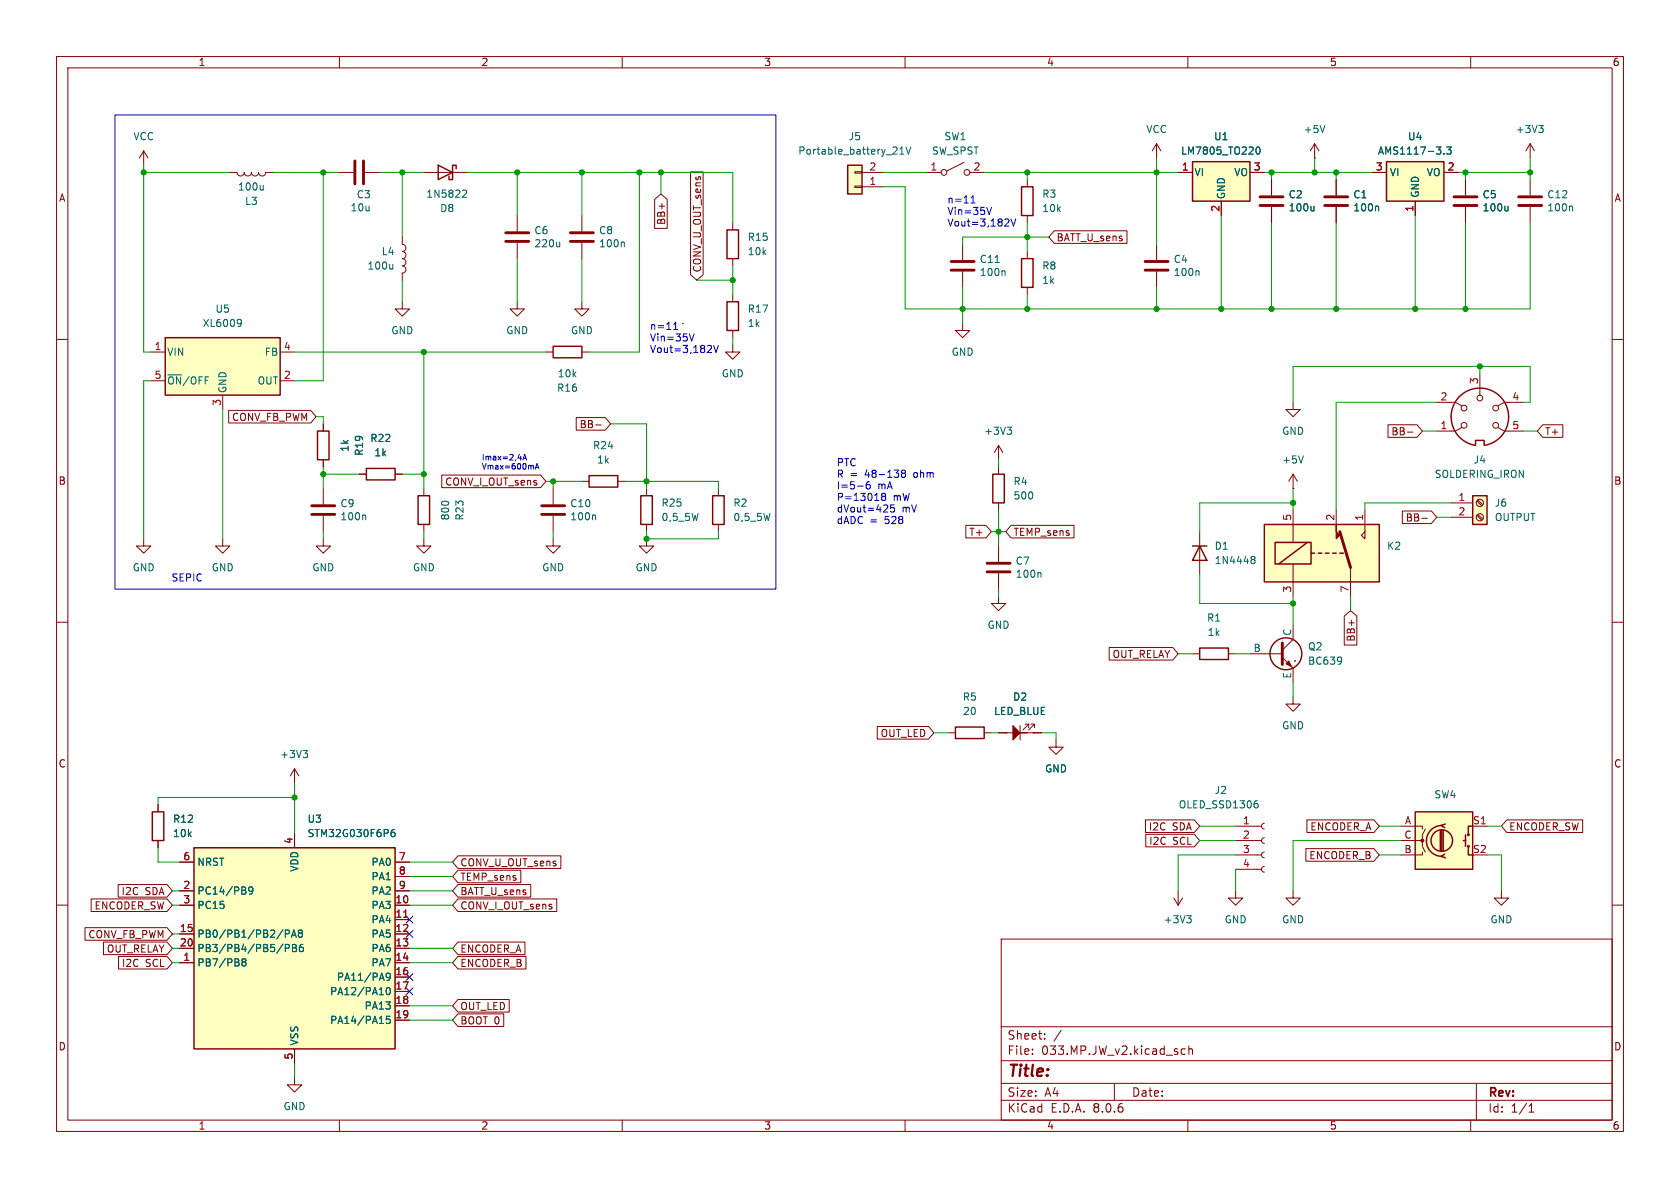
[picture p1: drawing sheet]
<svg xmlns="http://www.w3.org/2000/svg" width="297mm" height="210mm" viewBox="0 0 297 210" stroke-linecap="round" stroke-linejoin="round" font-family="sans-serif">
<g fill="none" stroke="#840000" stroke-width=".18">
<path d="M10 10h277v190h-277zM12 12h273v186h-273zM60 10v2M110 10v2M160 10v2M210 10v2M260 10v2M74.9 30.5h7.6M129.5 39.4v1.2M181.6 31.8v1.2M181.6 38.1v1.3M259.1 31.8v2.7"/>
<path d="M259.1 36.6v2.8M270.5 25.4v2.5M270.5 31.8v2.7M270.5 36.6v2.8M270.5 25.4l-.8 1.3M270.5 25.4l.8 1.3M10 60h2M129.5 45.7v1.3M129.5 52.1v1.2M129.5 58.4v1.3M170.2 57.2v1.2h1.2l-1.2 1.3-1.3-1.3h1.3M181.6 44.5v1.2"/>
<path d="M181.6 50.8v1.3M285 60h2M129.5 61v1.2h1.3l-1.3 1.3-1.2-1.3h1.2M39.4 95.3v1.2h-1.3l1.3 1.3 1.2-1.3h-1.2M57.1 95.3v1.2h1.3l-1.3 1.3-1.2-1.3h1.2M57.1 86.4v2.8M57.1 91.2v2.8M74.9 86.4v1.2M74.9 92.7v1.3M102.9 85.1h1.2M109.2 85.1h1.3M228.6 86.4h.1"/>
<path d="M228.6 83.8l-.8 1.3M228.6 83.8v2.6M228.6 83.8l.8 1.3M10 110h2M285 110h2M10 160h2M285 160h2M177 166h108v32h-108zM52.1 190.5v1.3h1.2l-1.2 1.2-1.3-1.2h1.3M60 198v2M110 198v2M160 198v2"/>
<path d="M177 194.5h108M177 191.5h108M177 187.5h108M177 181.5h108M182.5 186.3v.1M182.5 185.5v.1M184.7 183.6v.1M184.7 182.8v.1M187.6 182.1l-1.3 2M197 191.5v3M209.5 185.5l-.4-.1-.3 .3v.4l.2 .2h.5M210 198v2"/>
<path d="M210.2 185.5l.2-.1 .3 .1 .1 .9M210.2 184.9v1.5M260 198v2M261 191.5v6.5M270.3 196.6h.9M270.3 195.5l.4-.4v1.5"/>
</g>
<path d="M77.5 29.2l2.5 1.3-2.5 1.3zM80.6 29.8v-.6h-.6v2.6h-.6v-.7M180.6 33h2v5.1h-2zM128.5 40.6h2.1v5.1h-2.1zM128.5 53.3h2.1v5.1h-2.1zM180.6 45.7h2v5.1h-2zM73.9 87.6h2v5.1h-2zM104.1 84.1h5.1v2h-5.1z" fill="none" stroke="#840000" stroke-width=".25"/>
<path d="M257 36.3h4.1M257 34.8h4.1M268.5 36.3h4M268.5 34.8h4M55.1 90.9h4.1M55.1 89.4h4.1" fill="none" stroke="#840000" stroke-width=".51"/>
<path d="M82 33.6l.4 .1 .1 .3-.8 .9h.8M266.6 36.4v.9M266.6 37.2l-.2 .1M272 22.2h.8l-.4 .5M272.6 22.7l.2 .2v.3l-.2 .2M277.8 36.4l.2 .2v.7M64.5 91l.2 .2v.7M230.4 80.6l-.4 1.3" fill="none" stroke="#006464" stroke-width=".18"/>
<path d="M34.3 149.9h35.5v35.5h-35.5z" fill="#ffffc2"/>
<path d="M34.3 149.9h35.5v35.5h-35.5z" fill="none" stroke="#840000" stroke-width=".25"/>
<g fill="none" stroke="#840000" stroke-width=".18">
<path d="M163.8 30.5h2.6M170.4 28.7l-3 1.5M171.4 30.5h2.6M97.8 95.3v1.2h1.3l-1.3 1.3-1.3-1.3h1.3M97.8 86.4v2.8M97.8 91.2v2.8M31.7 157.5h2.6M31.7 152.4h2.6M52.1 147.3v2.6M69.8 157.5h2.6M69.8 152.4h2.6M69.8 154.9h2.6"/>
<path d="M31.7 170.2h2.6M31.7 160h2.6M31.7 165.1h2.6M31.7 167.6h2.6M69.8 170.2h2.6M69.8 160h2.6M69.8 162.6h2.6M69.8 165.1h2.6M69.8 167.6h2.6M69.8 172.7h2.6M69.8 175.3h2.6M69.8 177.8h2.6"/>
<path d="M52.1 185.4v2.6M69.8 180.3h2.6"/>
<circle cx="166.9" cy="30.5" r=".51"/>
<circle cx="170.9" cy="30.5" r=".51"/>
</g>
<g fill="none" stroke="#006464" stroke-width=".18">
<path d="M105.1 91l.2 .2v.7M44.7 157.3l-.2 .3-.4-.1-.1-.2 .1-.4 .4-.1 .1 .1a.84 .84 0 0 1-.3 1.2h-.2M69.7 146.6l-.3 .1a.85 .85 0 0 0 0 1.2l.4-.1 .1-.4-.3-.3-.3 .1-.2 .2M43 170l-.2-.2 .2-.3h.2l.3 .2-.3 .3M43 170l-.2 .3v.3l.2 .2 .4-.1 .1-.2v-.2l-.3-.3M43 170h.2M50.4 165.1l.6-.1 .2-.2-.1-.3-.7-.1v1.3M50.4 167.6h.6l.2-.2-.1-.3-.7-.2v1.3M51.5 165.7l.5-1.3 .4 1.3M51.7 165.3h.6M51.7 166.9h.4l.3 .3-.3 .4 .3 .1v.3l-.2 .2h-.5zM51.7 167.6h.4"/>
<path d="M53 165l-.3-.3 .3-.3h.2l.3 .3-.3 .3M53 165l-.3 .2 .1 .4 .2 .1 .3-.1 .2-.2-.1-.3-.2-.1M53 165h.2M53.5 166.9l-.3 .1a.86 .86 0 0 0 0 1.2l.4-.1v-.4l-.2-.3-.4 .1-.1 .2M68.4 174.7l.2-.1a.68 .68 0 0 1 .4 .6 .68 .68 0 0 1-.4 .6l-.2-.1-.1-.3zM68.9 179.6h-.6v.7l.2-.2 .4 .1 .1 .2-.1 .4-.1 .1-.5-.1M69 172.6l-.2 .2h-.4l-.1-.2 .1-.5 .4-.1 .1 .2a.84 .84 0 0 1-.3 1.1h-.2"/>
</g>
<path d="M71.4 162.1h.7" fill="none" stroke="#a90000" stroke-width=".18"/>
<path d="M95.8 90.9h4M95.8 89.4h4" fill="none" stroke="#840000" stroke-width=".51"/>
<path d="M223.5 92.7h20.3v10.2h-20.3z" fill="#ffffc2"/>
<path d="M228.6 90.2v5.7M228.6 99.7v5.7M236.2 90.2v2.5M241.3 90.2v5.1l-.6-.7 .6-.6M238.8 100.3v5.1" fill="none" stroke="#840000" stroke-width=".18"/>
<path d="M223.5 92.7h20.3v10.2h-20.3zM225.4 95.9h6.4v3.8h-6.4zM231.1 95.9l-5 3.8M231.8 97.8h.6M233 97.8h.7M234.3 97.8h.6M235.6 97.8h.6M236.9 97.8h.6" fill="none" stroke="#840000" stroke-width=".25"/>
<path d="M236.9 94l1.9 6.3" fill="none" stroke="#840000" stroke-width=".51"/>
<path d="M236.2 92.7v1.3l.7 .6-.7 .7z" fill="#840000" stroke="#840000" stroke-width=".18"/>
<path d="M149.9 29.2h2.5v5.1h-2.5z" fill="#ffffc2"/>
<g fill="none" stroke="#840000" stroke-width=".18">
<path d="M151.1 30.4h1.3v.2h-1.3zM151.1 32.9h1.3v.2h-1.3zM152.4 33h3.8M152.4 30.5h3.8M170.2 43.2v2.8M170.2 48v2.8M176.5 78.7v2.6M176.5 78.7l-.7 1.3M176.5 78.7l.8 1.3M114.3 95.3v1.2h1.3l-1.3 1.3-1.3-1.3h1.3M176.5 82.6v1.2M176.5 88.9v1.3"/>
<path d="M176.5 96.5v2.8M176.5 105.4v1.3h1.3l-1.3 1.3-1.2-1.3h1.2M176.5 101.3v2.8M167.6 129.5h1.3M174 129.5h1.3M176.5 129.5h2.6M180.3 128.3v2.5M181.2 128h.7M181.6 129.5h2.5M181.9 128l-1.1 1M181.9 128v.7M182.2 128h.7"/>
<path d="M182.9 128l-1 1M182.9 128v.7M186.7 130.8v1.3h1.3l-1.3 1.3-1.3-1.3h1.3"/>
</g>
<path d="M149.9 29.2h2.5v5.1h-2.5zM175.5 83.8h2v5.1h-2zM168.9 128.5h5.1v2.1h-5.1z" fill="none" stroke="#840000" stroke-width=".25"/>
<path d="M159.1 27.2h.7M159.1 26.3l.3-.3v1.2M160.2 26l.4 1.2 .4-1.2M175.9 46.4h.8M177.5 47.9l.2 .1v.7M178 75.5h.8l-.4 .5M178.6 76l.2 .2v.3l-.2 .3M183.9 101.2l.1 .2v.7" fill="none" stroke="#006464" stroke-width=".18"/>
<path d="M168.1 47.8h4.1M168.1 46.2h4.1M174.5 99.6h4.1M174.5 101.1h4.1" fill="none" stroke="#840000" stroke-width=".51"/>
<path d="M179.1 128.3l1.2 1.2h1.3h-1.3l-1.2 1.3z" fill="#840000" stroke="#840000" stroke-width=".18"/>
<path d="M250.2 143.5h10.1v10.2h-10.1z" fill="#ffffc2"/>
<g fill="none" stroke="#840000" stroke-width=".25">
<path d="M113.3 87.6h2v5.1h-2zM26.9 143.5h2.1v5.1h-2.1zM250.2 143.5h10.1v10.2h-10.1zM254.6 146.8v3.6M254.9 145.9a2.73 2.73 0 0 0-2.7 2.7 2.73 2.73 0 0 0 2.7 2.8M254.9 146.8v3.6M255.1 146.8v3.6M255.4 151l-.6 .4 .7 .2M255.5 145.7l-.7 .2 .6 .4M258.7 148.6h.4M259.1 147.6v2M259.6 149.6v1.5h.7"/>
<path d="M260.3 146.1h-.7v1.5"/>
<circle cx="227.3" cy="115.6" r="2.82"/>
<circle cx="254.9" cy="148.6" r="1.9"/>
<circle cx="259.6" cy="147.6" r=".13"/>
<circle cx="259.6" cy="149.6" r=".13"/>
</g>
<g fill="#840000" stroke="#840000" stroke-width=".18">
<path d="M227.3 117.3l.5-.5 .5 1.1z"/>
<circle cx="251.5" cy="148.6" r=".25"/>
</g>
<g fill="none" stroke="#840000" stroke-width=".18">
<path d="M114.3 86.4v1.2M114.3 92.7v1.3M221 115.6h5.7M226.7 116.2l1.9 1.9v2.6M228.6 110.5v2.5l-1.9 1.9M228.9 116.8h.1M52.1 135.9l-.8 1.3M52.1 135.9v2.5M52.1 135.9l.7 1.3M228.6 123.2v1.3h1.3l-1.3 1.2-1.3-1.2h1.3M27.9 142.2v1.3M27.9 148.6v1.3"/>
<path d="M207.5 158.8l.8 1.2M208.3 157.5v2.5M209 158.8l-.7 1.2M218.4 157.5v1.3h1.3l-1.3 1.2-1.2-1.2h1.2M218.4 146.1h4.6M218.4 151.1h4.6M218.4 148.6h4.6M218.4 153.7h4.6M223.5 153.2l-.3 .1-.2 .4 .2 .3 .3 .2M223.5 150.6l-.3 .2-.2 .3 .2 .4 .3 .1M223.5 148.1l-.3 .1-.2 .4 .2 .3 .3 .2M223.5 145.5l-.3 .2-.2 .4 .2 .3 .3 .2"/>
<path d="M247.6 146.1h3.9v.5M247.6 148.6h3.9v1l.5 1M251.5 150.6v.5h-3.9M252 146.6l-.5 1v1h-.5M260.3 146.1h2.6"/>
</g>
<path d="M226.7 113.7v3.8" fill="none" stroke="#840000" stroke-width=".51"/>
<path d="M237.1 116.2v.1a1.07 1.07 0 0 1-.1 1M237.2 116.7l-.1 .2M53.6 132.7h.8l-.5 .4M54.1 133.1l.3 .3v.3l-.3 .2M222.1 141.5h.2M222.2 142l.2 .3v.3l-.2 .2M209.8 161.9h.8l-.4 .5M210.3 162.4l.3 .2v.3l-.3 .2" fill="none" stroke="#006464" stroke-width=".18"/>
<path d="M245.1 28.6h10.2v7h-10.2z" fill="#ffffc2"/>
<path d="M245.1 28.6h10.2v7h-10.2zM56.1 76.2h2.1v5.1h-2.1zM97.8 61.2h5.1v2h-5.1zM64.8 82.8h5v2h-5zM210.8 96.5h2.6M212.1 96.5l1.3 2.6h-2.6zM212.1 114.6h5.1v2h-5.1z" fill="none" stroke="#840000" stroke-width=".25"/>
<g fill="none" stroke="#840000" stroke-width=".18">
<path d="M25.4 26.7l-.8 1.2M25.4 26.7v2.5M25.4 26.7l.8 1.2M40.6 30.5h1.3a.64 .64 0 0 0 .6 .6 .64 .64 0 0 0 .7-.6 .64 .64 0 0 0 .6 .6 .64 .64 0 0 0 .6-.6 .64 .64 0 0 0 .7 .6 .64 .64 0 0 0 .6-.6 .64 .64 0 0 0 .7 .6 .64 .64 0 0 0 .6-.6h1.3M91.4 38.1v2.8M102.9 38.1v2.8M242.6 30.5h2.5M250.2 35.6v2.5M255.3 30.5h2.5M91.4 53.3v1.3h1.3l-1.3 1.3-1.2-1.3h1.2M91.4 42.9v2.8M102.9 53.3v1.3h1.2l-1.2 1.3-1.3-1.3h1.3"/>
<path d="M102.9 42.9v2.8M57.1 74.9v1.3M96.5 62.2h1.3M102.9 62.2h1.2M25.4 95.3v1.2h-1.3l1.3 1.3 1.3-1.3h-1.3M57.1 81.3v1.3M63.5 83.8h1.3M69.8 83.8h1.3M212.1 94v7.6M210.8 115.6h1.3M217.2 115.6h1.2M228.6 157.5v1.3h1.3l-1.3 1.2-1.3-1.2h1.3"/>
<path d="M265.4 157.5v1.3h1.3l-1.3 1.2-1.2-1.2h1.2"/>
</g>
<path d="M46.5 32.8v.8M46.5 33.5l-.1 .1M255.3 27.1v.1M255.8 26h.7l-.4 .5 .4 .1v.5l-.2 .1-.5-.1M98.9 42.8v.8M98.9 43.5l-.1 .1M110.2 42.8l.2 .2v.6M221.3 98.9h.1M221.3 98.4h.3l.2 .1 .1 .2-.3 .2M221.4 98.9h.2M221.4 98.9l-.1 .1M221.6 98.9l.3 .3-.1 .3-.2 .1h-.3" fill="none" stroke="#006464" stroke-width=".18"/>
<path d="M89.4 42.7h4.1M89.4 41.1h4.1M100.8 42.7h4.1M100.8 41.1h4.1" fill="none" stroke="#840000" stroke-width=".51"/>
<path d="M29.2 59.7h20.3v10.2h-20.3z" fill="#ffffc2"/>
<path d="M29.2 59.7h20.3v10.2h-20.3zM260.9 78.6v-.7h1.5v.7M266.7 73.7a5.1 5.1 0 0 0-4.9-5.1 5.1 5.1 0 0 0-5.3 4.6 5.1 5.1 0 0 0 4.4 5.5M266.7 73.7a5.1 5.1 0 0 1-4.3 5M126 87.6h2v5.1h-2z" fill="none" stroke="#840000" stroke-width=".25"/>
<g fill="none" stroke="#840000" stroke-width=".18">
<path d="M59.7 30.5h2.8M64.5 30.5h2.8M71.1 53.3v1.3h-1.3l1.3 1.3 1.3-1.3h-1.3M71.1 41.9v1.3a.64 .64 0 0 1 .7 .6 .64 .64 0 0 1-.7 .7 .64 .64 0 0 1 .7 .6 .64 .64 0 0 1-.7 .6M71.1 45.7a.64 .64 0 0 1 .7 .7 .64 .64 0 0 1-.7 .6 .64 .64 0 0 1 .7 .6 .64 .64 0 0 1-.7 .7v1.2M26.7 62.2h2.5M26.7 67.3h2.5M39.4 69.9v2.5M49.5 62.2h2.6M49.5 67.3h2.6M254 71.1h3.3l1.1 .7M258.4 75.6l-1.1 .6h-3.3"/>
<path d="M261.6 66v3.9M264.8 75.6l1.1 .6h3.3M269.2 71.1h-3.3l-1.1 .7M74.9 95.3v1.2h1.3l-1.3 1.3-1.2-1.3h1.2M127 86.4v1.2M127 92.7v1.3"/>
<circle cx="258.8" cy="72.1" r=".51"/>
<circle cx="258.8" cy="75.2" r=".51"/>
<circle cx="261.6" cy="70.4" r=".51"/>
<circle cx="264.4" cy="75.2" r=".51"/>
<circle cx="264.4" cy="72.1" r=".51"/>
</g>
<path d="M42.2 56.5l.4 .1a.84 .84 0 0 1-.3 1.1M42.7 57l-.2 .2h-.3M69.4 46.7v.9M69.4 47.4l-.1 .2" fill="none" stroke="#006464" stroke-width=".18"/>
<path d="M62.7 28.4v4.1M64.3 28.4v4.1" fill="none" stroke="#840000" stroke-width=".51"/>
<path d="M260.3 87.6h2.6v5.1h-2.6z" fill="#ffffc2"/>
<path d="M260.3 87.6h2.6v5.1h-2.6z" fill="none" stroke="#840000" stroke-width=".25"/>
<g fill="none" stroke="#840000" stroke-width=".18">
<path d="M204.5 25.4v2.5M204.5 25.4l-.8 1.3M204.5 25.4l.7 1.3M232.4 27.9h.1M232.4 25.4l-.8 1.3M232.4 25.4v2.5M232.4 25.4l.8 1.3M236.2 31.8v2.7M236.2 36.6v2.8M204.5 43.2v2.8M204.5 48v2.8M256.5 88.9h3.8"/>
<path d="M256.5 91.4h3.8M261.1 91.1l.9 .8M261.1 88.6l.9 .8M261.3 90.9l.8 .9M261.3 88.4l.8 .8"/>
<circle cx="261.6" cy="88.9" r=".63"/>
<circle cx="261.6" cy="91.4" r=".63"/>
</g>
<path d="M234.2 22.2l-.4 1.2M243.5 36.4l.2 .2v.7M211.8 47.9l.2 .1v.7" fill="none" stroke="#006464" stroke-width=".18"/>
<path d="M234.2 36.3h4.1M234.2 34.8h4.1M202.4 47.8h4.1M202.4 46.2h4.1" fill="none" stroke="#840000" stroke-width=".51"/>
<path d="M210.8 28.6h10.2v7h-10.2z" fill="#ffffc2"/>
<path d="M210.8 28.6h10.2v7h-10.2z" fill="none" stroke="#840000" stroke-width=".25"/>
<g fill="none" stroke="#840000" stroke-width=".18">
<path d="M115.7 35.2l1.1-.9 1.2 .9v5.2h-2.3zM122.1 30.4h2.2v18.2l-1.1 .9-1.1-.9zM208.3 30.5h2.5M215.9 35.6v2.5M221 30.5h2.5M224.8 31.8v2.7M224.8 36.6v2.8M236.2 31.8v2.7M236.2 36.6v2.8M242.6 30.5h2.5M250.2 35.6v2.5M255.3 30.5h2.5"/>
<path d="M259.1 31.8v2.7M259.1 36.6v2.8M186.4 40.8h12.8v2.2h-12.8l-1-1.1zM40.4 72.5h14.5l1 1.2-1 1.1h-14.5zM57.1 74.9v1.3M101.9 73.8h5.1l.9 1.1-.9 1.1h-5.1zM105.3 75.1h1M228.6 71.1v1.3h1.3l-1.3 1.3-1.3-1.3h1.3M245.4 75.1h5.1l1 1.1-1 1.1h-5.1zM248.8 76.4h1M272.7 75.1h3.6v2.2h-3.6l-.9-1.1zM57.1 81.3v1.3"/>
<path d="M63.5 83.8h1.3M69.8 83.8h1.3M78.1 84h17.5l.9 1.1-.9 1.1h-17.5zM170.8 92.9h3.5l1 1.1-1 1.1h-3.5zM178.8 92.9h11.1v2.2h-11.1l-1-1.1zM247.9 90.3h5.1l1 1.1-1 1.2h-5.1zM251.4 91.6h.9M196.1 114.5h11.2l1 1.1-1 1.1h-11.2zM237.6 108.9l1.2-.9 1.1 .9v5.1h-2.3zM155.1 128.4h9l1 1.1-1 1.2h-9zM176.5 129.5h1.5M182.6 129.5h1.5"/>
<path d="M16.1 158.9h13.4l1 1.1-1 1.1h-13.4zM20.9 156.4h8.6l1 1.1-1 1.1h-8.6zM27.9 142.2v1.3M27.9 148.6v1.3M31.7 157.5h2.6M31.7 152.4h2.6M52.1 147.3v2.6M69.8 157.5h2.6M69.8 152.4h2.6M69.8 154.9h2.6M81 156.4h12.8v2.2h-12.8l-1-1.1zM81 151.3h18.2v2.2h-18.2l-1-1.1z"/>
<path d="M81 158.9h17.4v2.2h-17.4l-1-1.1zM81 153.8h11.1v2.3h-11.1l-1-1.2zM202.5 144.9h8.6l1 1.2-1 1.1h-8.6zM202.6 147.5h8.5l1 1.1-1 1.1h-8.5zM230.9 150h12l.9 1.1-.9 1.1h-12zM231 144.9h11.9l.9 1.2-.9 1.1h-11.9zM266.4 144.9h13.4v2.3h-13.4l-1-1.1zM15 164h14.5l1 1.1-1 1.1h-14.5zM18.3 166.5h11.2l1 1.1-1 1.2h-11.2zM21 169.1h8.5l1 1.1-1 1.1h-8.5zM31.7 170.2h2.6M31.7 160h2.6"/>
<path d="M31.7 165.1h2.6M31.7 167.6h2.6M69.8 170.2h2.6M69.8 160h2.6M69.8 162.6h2.6M69.8 165.1h2.6M69.8 167.6h2.6M69.8 172.7h2.6M69.8 175.3h2.6M69.8 177.8h2.6M81 179.2h8.1v2.3h-8.1l-1-1.2zM81 176.7h9v2.2h-9l-1-1.1z"/>
<path d="M81 169.1h12v2.2h-12l-1-1.1zM81 166.5h11.8v2.3h-11.8l-1-1.2zM52.1 185.4v2.6M69.8 180.3h2.6"/>
</g>
<g fill="none" stroke="#006464" stroke-width=".18">
<path d="M222.2 26.1l.1-.1a.68 .68 0 0 1 .5 .6 .68 .68 0 0 1-.5 .6l-.1-.1-.2-.3zM232.3 36.4v.9M232.3 37.2l-.2 .1M243.5 36.4l.2 .2v.7M255.3 27.1v.1M255.8 26h.7l-.4 .5 .4 .1v.5l-.2 .1-.5-.1M266.6 36.4v.9M266.6 37.2l-.2 .1M44.7 157.3l-.2 .3-.4-.1-.1-.2 .1-.4 .4-.1 .1 .1a.84 .84 0 0 1-.3 1.2h-.2M69.7 146.6l-.3 .1a.85 .85 0 0 0 0 1.2l.4-.1 .1-.4-.3-.3-.3 .1-.2 .2M43 170l-.2-.2 .2-.3h.2l.3 .2-.3 .3M43 170l-.2 .3v.3l.2 .2 .4-.1 .1-.2v-.2l-.3-.3"/>
<path d="M43 170h.2M50.4 165.1l.6-.1 .2-.2-.1-.3-.7-.1v1.3M50.4 167.6h.6l.2-.2-.1-.3-.7-.2v1.3M51.5 165.7l.5-1.3 .4 1.3M51.7 165.3h.6M51.7 166.9h.4l.3 .3-.3 .4 .3 .1v.3l-.2 .2h-.5zM51.7 167.6h.4M53 165l-.3-.3 .3-.3h.2l.3 .3-.3 .3M53 165l-.3 .2 .1 .4 .2 .1 .3-.1 .2-.2-.1-.3-.2-.1M53 165h.2M53.5 166.9l-.3 .1a.86 .86 0 0 0 0 1.2l.4-.1v-.4l-.2-.3-.4 .1-.1 .2M68.4 174.7l.2-.1a.68 .68 0 0 1 .4 .6 .68 .68 0 0 1-.4 .6l-.2-.1-.1-.3z"/>
<path d="M68.9 179.6h-.6v.7l.2-.2 .4 .1 .1 .2-.1 .4-.1 .1-.5-.1M69 172.6l-.2 .2h-.4l-.1-.2 .1-.5 .4-.1 .1 .2a.84 .84 0 0 1-.3 1.1h-.2"/>
</g>
<path d="M222.8 36.3h4M222.8 34.8h4" fill="none" stroke="#840000" stroke-width=".51"/>
<g fill="none" stroke="#0000c2" stroke-width=".18">
<path d="M20.3 20.3h116.9v83.8h-116.9zM171.7 35.9h.7M171.7 35l.3-.4v1.3M174.4 36.7l.5 1.2 .4-1.2M178.1 38.7l.3 .2-.1 .3-.7 .8h.8M178.7 38.7l.5 1.3 .4-1.3M119.1 58.2h.7M119.1 57.3l.3-.3v1.2M120.6 57.2h.1M121.9 59l.4 1.3 .4-1.3M125.6 61.1l.2 .2-.1 .3-.7 .7h.8M126.2 61.1l.4 1.2 .4-1.2"/>
<path d="M92.4 81.3l.4-1 .3 1M92.5 81h.5M94.6 82.9l.4-1 .3 1M94.7 82.6h.5M151.6 85.9h1M153.3 85.3a.99 .99 0 0 0 0 1.1h.4l.2-.5-.3-.3-.3 .1-.2 .2M155.9 87.3v.2l.2 .2M156.1 87.7l-.2 .3v.4l.2 .1h.2l.3-.3-.1-.3-.2-.2M156.1 87.7h.2M156.5 87.3l.1 .2-.3 .2M157.5 89.2l-.1 .7 .2-.2 .4 .1 .1 .5-.2 .2-.5-.1M159.6 83.7l-.2-.3 .2-.3h.2l.3 .3-.3 .3"/>
<path d="M159.6 83.7l-.2 .2v.4l.2 .1 .4-.1 .1-.2-.1-.3-.2-.1M159.6 83.7h.2"/>
</g>
<g fill="none" stroke="#009600" stroke-width=".18">
<path d="M25.4 30.5h15.2M25.4 29.2v33h1.3M48.3 30.5h11.4M57.1 30.5v36.8h-5M67.3 30.5h7.6M71.1 30.5v11.4M82.5 30.5h47v8.9M91.4 30.5v7.6M102.9 30.5v7.6M113 30.5v31.7h-8.9M116.8 30.5v3.8M156.2 30.5h7.6"/>
<path d="M156.2 33h3.8v21.6h110.5v-15.2M174 30.5h34.3M181.6 30.5v1.3M181.6 39.4v5.1M204.5 27.9v15.3M215.9 38.1v16.5M223.5 30.5h19.1M224.8 30.5v1.3M224.8 39.4v15.2M232.4 27.9v2.6M236.2 30.5v1.3M236.2 39.4v15.2"/>
<path d="M250.2 38.1v16.5M257.8 30.5h12.7M259.1 30.5v1.3M259.1 39.4v15.2M270.5 27.9v3.9M71.1 49.5v3.8M91.4 45.7v7.6M102.9 45.7v7.6M123.2 49.5h6.3M129.5 47v5.1M129.5 59.7v1.3M170.2 50.8v6.4"/>
<path d="M181.6 52.1v2.5M185.4 41.9h-15.2v1.3M204.5 50.8v3.8M26.7 67.3h-1.3v28M39.4 72.4v22.9M52.1 62.2h44.4M55.9 73.7h1.2v1.2M74.9 62.2v24.2M107.9 74.9h6.4v11.5M228.6 71.1v-6.3h41.9v6.3h-1.3M251.5 76.2h2.5M254 71.1h-17.8v19.1"/>
<path d="M261.6 64.8v1.2M269.2 76.2h2.6M57.1 83.8h6.4M57.1 82.6v3.8M57.1 94v1.3M71.1 83.8h3.8M74.9 94v1.3M96.5 85.1h6.4M97.8 85.1v1.3M97.8 94v1.3M110.5 85.1h16.5v1.3M114.3 94v1.3h12.7v-1.3"/>
<path d="M175.3 94h2.5M176.5 81.3v1.3M176.5 90.2v6.3M228.6 86.4v3.8M228.6 88.9h-16.5v5.1M254 91.4h2.5M256.5 88.9h-15.2v1.3M176.5 104.1v1.3M208.3 115.6h2.5M212.1 101.6v5.1h16.5M218.4 115.6h2.6M228.6 105.4v5.1"/>
<path d="M238.8 105.4v2.6M52.1 138.4v8.9M165.1 129.5h2.5M175.3 129.5h1.2M184.1 129.5h2.6v1.3M228.6 120.7v2.5M27.9 149.9v2.5h3.8M30.5 157.5h1.2M52.1 141h-24.2v1.2M72.4 157.5h7.6M72.4 152.4h7.6M72.4 154.9h7.6"/>
<path d="M212.1 148.6h6.3M212.1 146.1h6.3M218.4 151.1h-10.1v6.4M218.4 153.7v3.8M243.8 151.1h3.8M243.8 146.1h3.8M247.6 148.6h-19v8.9M262.9 151.1h2.5v6.4M262.9 146.1h2.5M30.5 170.2h1.2M30.5 167.6h1.2M30.5 160h1.2"/>
<path d="M30.5 165.1h1.2M72.4 170.2h7.6M72.4 167.6h7.6M72.4 160h7.6M72.4 177.8h7.6M52.1 188v2.5M72.4 180.3h7.6"/>
</g>
<path d="M71.8 172.1l1.2 1.2M71.8 162l1.2 1.2M71.8 174.7l1.2 1.2M71.8 164.5l1.2 1.2M73 172.1l-1.2 1.2M73 162l-1.2 1.2M73 174.7l-1.2 1.2M73 164.5l-1.2 1.2" fill="none" stroke="#000084" stroke-width=".18"/>
<path d="M71.4 162.1h.7" fill="none" stroke="#a90000" stroke-width=".18"/>
<g fill="#009600" stroke="#009600" stroke-width=".18">
<circle cx="52.1" cy="141" r=".46"/>
<circle cx="25.4" cy="30.5" r=".46"/>
<circle cx="71.1" cy="30.5" r=".46"/>
<circle cx="57.1" cy="30.5" r=".46"/>
<circle cx="57.1" cy="83.8" r=".46"/>
<circle cx="114.3" cy="85.1" r=".46"/>
<circle cx="114.3" cy="95.3" r=".46"/>
<circle cx="97.8" cy="85.1" r=".46"/>
<circle cx="113" cy="30.5" r=".46"/>
<circle cx="102.9" cy="30.5" r=".46"/>
<circle cx="129.5" cy="49.5" r=".46"/>
<circle cx="74.9" cy="62.2" r=".46"/>
<circle cx="74.9" cy="83.8" r=".46"/>
<circle cx="116.8" cy="30.5" r=".46"/>
<circle cx="91.4" cy="30.5" r=".46"/>
<circle cx="215.9" cy="54.6" r=".46"/>
<circle cx="236.2" cy="54.6" r=".46"/>
<circle cx="224.8" cy="54.6" r=".46"/>
<circle cx="259.1" cy="30.5" r=".46"/>
<circle cx="270.5" cy="30.5" r=".46"/>
<circle cx="259.1" cy="54.6" r=".46"/>
<circle cx="261.6" cy="64.8" r=".46"/>
<circle cx="228.6" cy="88.9" r=".46"/>
<circle cx="250.2" cy="54.6" r=".46"/>
<circle cx="236.2" cy="30.5" r=".46"/>
<circle cx="232.4" cy="30.5" r=".46"/>
<circle cx="204.5" cy="30.5" r=".46"/>
<circle cx="224.8" cy="30.5" r=".46"/>
<circle cx="204.5" cy="54.6" r=".46"/>
<circle cx="181.6" cy="54.6" r=".46"/>
<circle cx="181.6" cy="30.5" r=".46"/>
<circle cx="181.6" cy="41.9" r=".46"/>
<circle cx="170.2" cy="54.6" r=".46"/>
<circle cx="176.5" cy="94" r=".46"/>
<circle cx="228.6" cy="106.7" r=".46"/>
</g>
<text font-size="2.8" fill="#840000" x="178" y="190.9">Title:</text>
<g font-size="2.1" fill="#840000">
<text x="178" y="184">Sheet:</text>
<text x="178" y="186.7">File:</text>
<text x="184.1" y="186.7">033.MP.JW_v2.kicad_sch</text>
<text x="178" y="196.9">KiCad</text>
<text x="178" y="194.1">Size:</text>
<text x="184.7" y="194.1">A4</text>
<text x="185.7" y="196.9">E.D.A.</text>
<text x="193.3" y="196.9">8.0.6</text>
<text x="200" y="194.1">Date:</text>
<text x="263" y="194.3">Rev:</text>
<text x="263" y="196.9">Id:</text>
<text x="267.1" y="196.9">1/1</text>
</g>
<g font-size="1.8" fill="#840000">
<text x="35" y="11.9">1</text>
<text x="85" y="11.9">2</text>
<text x="135" y="11.9">3</text>
<text x="185" y="11.9">4</text>
<text x="235" y="11.9">5</text>
<text x="285" y="11.9">6</text>
<text x="10.3" y="35.9">A</text>
<text x="285.3" y="35.9">A</text>
<text x="117.8" y="39.9" transform="rotate(-90 117.8 39.9)">BB+</text>
<text x="186.7" y="42.9">BATT_U_sens</text>
<text x="124.1" y="48.3" transform="rotate(-90 124.1 48.3)">CONV_U_OUT_sens</text>
<text x="40.9" y="74.6">CONV_FB_PWM</text>
<text x="102.4" y="75.9">BB-</text>
<text x="245.9" y="77.2">BB-</text>
<text x="273" y="77.2">T+</text>
<text x="10.3" y="85.9">B</text>
<text x="78.6" y="86">CONV_I_OUT_sens</text>
<text x="285.3" y="85.9">B</text>
<text x="171.2" y="94.9">T+</text>
<text x="179.1" y="94.9">TEMP_sens</text>
<text x="248.4" y="92.4">BB-</text>
<text x="239.7" y="113.5" transform="rotate(-90 239.7 113.5)">BB+</text>
<text x="196.6" y="116.5">OUT_RELAY</text>
<text x="155.6" y="130.5">OUT_LED</text>
<text x="10.3" y="135.9">C</text>
<text x="285.3" y="135.9">C</text>
<text x="203" y="147">I2C</text>
<text x="203.1" y="149.5">I2C</text>
<text x="207.3" y="147">SDA</text>
<text x="207.3" y="149.5">SCL</text>
<text x="231.5" y="147">ENCODER_A</text>
<text x="266.7" y="147">ENCODER_SW</text>
<text x="81.3" y="153.4">CONV_U_OUT_sens</text>
<text x="81.3" y="155.9">TEMP_sens</text>
<text x="231.4" y="152.1">ENCODER_B</text>
<text x="16.6" y="161">ENCODER_SW</text>
<text x="21.4" y="158.4">I2C</text>
<text x="25.6" y="158.4">SDA</text>
<text x="81.3" y="158.4">BATT_U_sens</text>
<text x="81.3" y="161">CONV_I_OUT_sens</text>
<text x="15.5" y="166.1">CONV_FB_PWM</text>
<text x="18.8" y="168.6">OUT_RELAY</text>
<text x="21.4" y="171.1">I2C</text>
<text x="25.7" y="171.1">SCL</text>
<text x="81.3" y="171.1">ENCODER_B</text>
<text x="81.3" y="168.6">ENCODER_A</text>
<text x="81.3" y="178.8">OUT_LED</text>
<text x="10.3" y="185.9">D</text>
<text x="81.3" y="181.3">BOOT 0</text>
<text x="285.3" y="185.9">D</text>
<text x="35" y="199.9">1</text>
<text x="85" y="199.9">2</text>
<text x="135" y="199.9">3</text>
<text x="185" y="199.9">4</text>
<text x="235" y="199.9">5</text>
<text x="285" y="199.9">6</text>
</g>
<g font-size="1.8" fill="#006464">
<text x="202.6" y="23.7">VCC</text>
<text x="230.4" y="23.7">+5V</text>
<text x="267.9" y="23.7">+3V3</text>
<text x="23.5" y="25">VCC</text>
<text x="141" y="27.5">Portable_battery_21V</text>
<text x="149.9" y="25">J5</text>
<text x="164.7" y="27.5">SW_SPST</text>
<text x="166.9" y="25">SW1</text>
<text x="208.7" y="27.5">LM7805_TO220</text>
<text x="214.5" y="25">U1</text>
<text x="243.5" y="27.5">AMS1117-3.3</text>
<text x="248.8" y="25">U4</text>
<text x="42" y="33.9">100u</text>
<text x="63" y="35.3">C3</text>
<text x="75.3" y="35.2">1N5822</text>
<text x="184.2" y="35.2">R3</text>
<text x="211.1" y="31.3">VI</text>
<text x="216.8" y="35.3" transform="rotate(-90 216.8 35.3)">GND</text>
<text x="218.1" y="31.3">VO</text>
<text x="227.7" y="35.3">C2</text>
<text x="239.2" y="35.3">C1</text>
<text x="245.6" y="31.3">VI</text>
<text x="251.1" y="35.1" transform="rotate(-90 251.1 35.1)">GND</text>
<text x="252.1" y="31.3">VO</text>
<text x="262" y="35.3">C5</text>
<text x="273.4" y="35.3">C12</text>
<text x="43.2" y="36.4">L3</text>
<text x="61.9" y="37.6">10u</text>
<text x="77.7" y="37.7">D8</text>
<text x="94.4" y="41.6">C6</text>
<text x="105.8" y="41.6">C8</text>
<text x="184.2" y="37.7">10k</text>
<text x="227.7" y="37.6">100u</text>
<text x="239.2" y="37.6">100n</text>
<text x="262" y="37.6">100u</text>
<text x="273.4" y="37.6">100n</text>
<text x="64.9" y="47.9">100u</text>
<text x="67.4" y="45.3">L4</text>
<text x="94.4" y="43.9">220u</text>
<text x="105.8" y="43.9">100n</text>
<text x="132.1" y="45.3">10k</text>
<text x="132.1" y="42.8">R15</text>
<text x="173.1" y="46.7">C11</text>
<text x="184.2" y="47.9">R8</text>
<text x="207.4" y="46.7">C4</text>
<text x="173.1" y="49">100n</text>
<text x="184.2" y="50.4">1k</text>
<text x="207.4" y="49">100n</text>
<text x="35.7" y="58">XL6009</text>
<text x="38" y="55.5">U5</text>
<text x="69.1" y="59.3">GND</text>
<text x="89.4" y="59.3">GND</text>
<text x="100.8" y="59.3">GND</text>
<text x="132.1" y="55.5">R17</text>
<text x="132.1" y="58">1k</text>
<text x="29.5" y="63.1">VIN</text>
<text x="46.7" y="63.1">FB</text>
<text x="168.1" y="63.1">GND</text>
<text x="29.5" y="68.2">~{ON}/OFF</text>
<text x="40.2" y="69.6" transform="rotate(-90 40.2 69.6)">GND</text>
<text x="45.4" y="68.2">OUT</text>
<text x="98.4" y="69.4">R16</text>
<text x="98.5" y="66.9">10k</text>
<text x="127.5" y="66.9">GND</text>
<text x="173.9" y="77.1">+3V3</text>
<text x="226.6" y="77.1">GND</text>
<text x="61.8" y="80" transform="rotate(-90 61.8 80)">1k</text>
<text x="64.4" y="80.7" transform="rotate(-90 64.4 80.7)">R19</text>
<text x="65.4" y="78.3">R22</text>
<text x="66.1" y="80.9">1k</text>
<text x="104.7" y="79.6">R24</text>
<text x="105.5" y="82.1">1k</text>
<text x="226.6" y="82.1">+5V</text>
<text x="260.4" y="82.1">J4</text>
<text x="60.1" y="89.9">C9</text>
<text x="100.7" y="89.9">C10</text>
<text x="116.8" y="89.8">R25</text>
<text x="129.5" y="89.8">R2</text>
<text x="179.1" y="86">R4</text>
<text x="179.1" y="88.5">500</text>
<text x="253.5" y="84.7">SOLDERING_IRON</text>
<text x="264.2" y="89.8">J6</text>
<text x="60.1" y="92.2">100n</text>
<text x="79.6" y="92.1" transform="rotate(-90 79.6 92.1)">800</text>
<text x="82.1" y="92.1" transform="rotate(-90 82.1 92.1)">R23</text>
<text x="100.7" y="92.2">100n</text>
<text x="116.8" y="92.3">0,5_5W</text>
<text x="129.5" y="92.3">0,5_5W</text>
<text x="264.2" y="92.3">OUTPUT</text>
<text x="23.4" y="101.2">GND</text>
<text x="37.3" y="101.2">GND</text>
<text x="55.1" y="101.2">GND</text>
<text x="72.9" y="101.2">GND</text>
<text x="95.8" y="101.2">GND</text>
<text x="112.3" y="101.2">GND</text>
<text x="179.5" y="100">C7</text>
<text x="214.6" y="97.4">D1</text>
<text x="214.6" y="99.9">1N4448</text>
<text x="245.1" y="97.4">K2</text>
<text x="179.5" y="102.3">100n</text>
<text x="174.5" y="111.4">GND</text>
<text x="213.3" y="110.1">R1</text>
<text x="213.4" y="112.6">1k</text>
<text x="228.3" y="112.5" transform="rotate(-90 228.3 112.5)">C</text>
<text x="221.5" y="115.3">B</text>
<text x="231.1" y="117.7">BC639</text>
<text x="231.1" y="115.2">Q2</text>
<text x="170.1" y="124.1">R5</text>
<text x="179" y="124.1">D2</text>
<text x="228.3" y="120.1" transform="rotate(-90 228.3 120.1)">E</text>
<text x="170.1" y="126.6">20</text>
<text x="175.6" y="126.6">LED_BLUE</text>
<text x="226.6" y="129.1">GND</text>
<text x="49.4" y="134.2">+3V3</text>
<text x="184.7" y="136.8">GND</text>
<text x="208.3" y="143.1">OLED_SSD1306</text>
<text x="214.6" y="140.6">J2</text>
<text x="253.5" y="141.3">SW4</text>
<text x="30.5" y="148.2">10k</text>
<text x="30.5" y="145.6">R12</text>
<text x="54.3" y="145.6">U3</text>
<text x="54.3" y="148.2">STM32G030F6P6</text>
<text x="34.8" y="153.3">NRST</text>
<text x="52.9" y="154.2" transform="rotate(-90 52.9 154.2)">VDD</text>
<text x="65.6" y="153.3">PA0</text>
<text x="65.6" y="155.8">PA1</text>
<text x="34.8" y="158.3">PC14/PB9</text>
<text x="34.8" y="160.9">PC15</text>
<text x="65.6" y="160.9">PA3</text>
<text x="65.6" y="158.3">PA2</text>
<text x="34.8" y="166">PB0/PB1/PB2/PA8</text>
<text x="65.6" y="163.4">PA4</text>
<text x="65.6" y="166">PA5</text>
<text x="205.6" y="163.4">+3V3</text>
<text x="216.4" y="163.4">GND</text>
<text x="226.6" y="163.4">GND</text>
<text x="263.4" y="163.4">GND</text>
<text x="34.8" y="171">PB7/PB8</text>
<text x="34.8" y="168.5">PB3/PB4/PB5/PB6</text>
<text x="59.5" y="173.6">PA11/PA9</text>
<text x="65.6" y="168.5">PA6</text>
<text x="65.6" y="171">PA7</text>
<text x="58.3" y="176.1">PA12/PA10</text>
<text x="64.4" y="178.7">PA13</text>
<text x="52.9" y="184.9" transform="rotate(-90 52.9 184.9)">VSS</text>
<text x="58.3" y="181.2">PA14/PA15</text>
<text x="50" y="196.4">GND</text>
</g>
<g font-size="1.8" fill="#a90000">
<text x="153.6" y="32.8">1</text>
<text x="153.6" y="30.2">2</text>
<text x="164.4" y="30.2">1</text>
<text x="172" y="30.2">2</text>
<text x="208.8" y="30.2">1</text>
<text x="221.5" y="30.2">3</text>
<text x="243.1" y="30.2">3</text>
<text x="255.8" y="30.2">2</text>
<text x="215.6" y="37.5" transform="rotate(-90 215.6 37.5)">2</text>
<text x="249.9" y="37.5" transform="rotate(-90 249.9 37.5)">1</text>
<text x="27.2" y="62">1</text>
<text x="50.1" y="62">4</text>
<text x="27.2" y="67.1">5</text>
<text x="39.1" y="71.8" transform="rotate(-90 39.1 71.8)">3</text>
<text x="50.1" y="67.1">2</text>
<text x="254.6" y="70.9">2</text>
<text x="261.4" y="68" transform="rotate(-90 261.4 68)">3</text>
<text x="267.3" y="70.9">4</text>
<text x="254.6" y="75.9">1</text>
<text x="267.3" y="75.9">5</text>
<text x="257.7" y="88.6">1</text>
<text x="228.3" y="92.1" transform="rotate(-90 228.3 92.1)">5</text>
<text x="236" y="92.1" transform="rotate(-90 236 92.1)">2</text>
<text x="241" y="92.1" transform="rotate(-90 241 92.1)">1</text>
<text x="257.7" y="91.2">2</text>
<text x="228.3" y="104.8" transform="rotate(-90 228.3 104.8)">3</text>
<text x="238.5" y="104.8" transform="rotate(-90 238.5 104.8)">7</text>
<text x="51.8" y="149.3" transform="rotate(-90 51.8 149.3)">4</text>
<text x="219.6" y="145.8">1</text>
<text x="219.6" y="148.3">2</text>
<text x="248.2" y="148.3">C</text>
<text x="248.3" y="145.8">A</text>
<text x="260.3" y="145.8">S1</text>
<text x="32.3" y="152.1">6</text>
<text x="70.4" y="152.1">7</text>
<text x="70.4" y="154.7">8</text>
<text x="219.6" y="150.9">3</text>
<text x="219.6" y="153.4">4</text>
<text x="248.2" y="150.9">B</text>
<text x="260.3" y="150.9">S2</text>
<text x="32.3" y="157.2">2</text>
<text x="32.3" y="159.8">3</text>
<text x="69.8" y="159.8">10</text>
<text x="70.4" y="157.2">9</text>
<text x="31.7" y="164.8">15</text>
<text x="31.7" y="167.4">20</text>
<text x="69.8" y="162.3">11</text>
<text x="69.8" y="164.8">12</text>
<text x="69.8" y="167.4">13</text>
<text x="32.3" y="169.9">1</text>
<text x="69.8" y="169.9">14</text>
<text x="69.8" y="172.5">16</text>
<text x="69.8" y="175">17</text>
<text x="69.8" y="177.5">18</text>
<text x="69.8" y="180.1">19</text>
<text x="51.8" y="187.4" transform="rotate(-90 51.8 187.4)">5</text>
</g>
<g font-size="1.8" fill="#0000c2">
<text x="167.4" y="36">n=11</text>
<text x="167.4" y="38.1">Vin=35V</text>
<text x="167.4" y="40.1">Vout=3,182V</text>
<text x="114.8" y="58.4">n=11</text>
<text x="114.8" y="60.4">Vin=35V</text>
<text x="114.8" y="62.5">Vout=3,182V</text>
<text x="147.8" y="82.6">PTC</text>
<text x="147.8" y="84.7">R =</text>
<text x="147.8" y="86.7">I=5-6</text>
<text x="147.8" y="88.8">P=13018</text>
<text x="153" y="84.7">48-138</text>
<text x="155.2" y="86.7">mA</text>
<text x="157.9" y="88.8">mW</text>
<text x="161.8" y="84.7">ohm</text>
<text x="147.8" y="90.8">dVout=425</text>
<text x="147.8" y="92.8">dADC =</text>
<text x="156.5" y="92.8">528</text>
<text x="159.5" y="90.8">mV</text>
<text x="30.2" y="102.9">SEPIC</text>
</g>
<g font-size="1.4" fill="#0000c2">
<text x="85.1" y="81.5">Imax=2,4A</text>
<text x="85.1" y="83.1">Vmax=600mA</text>
</g>
</svg>
